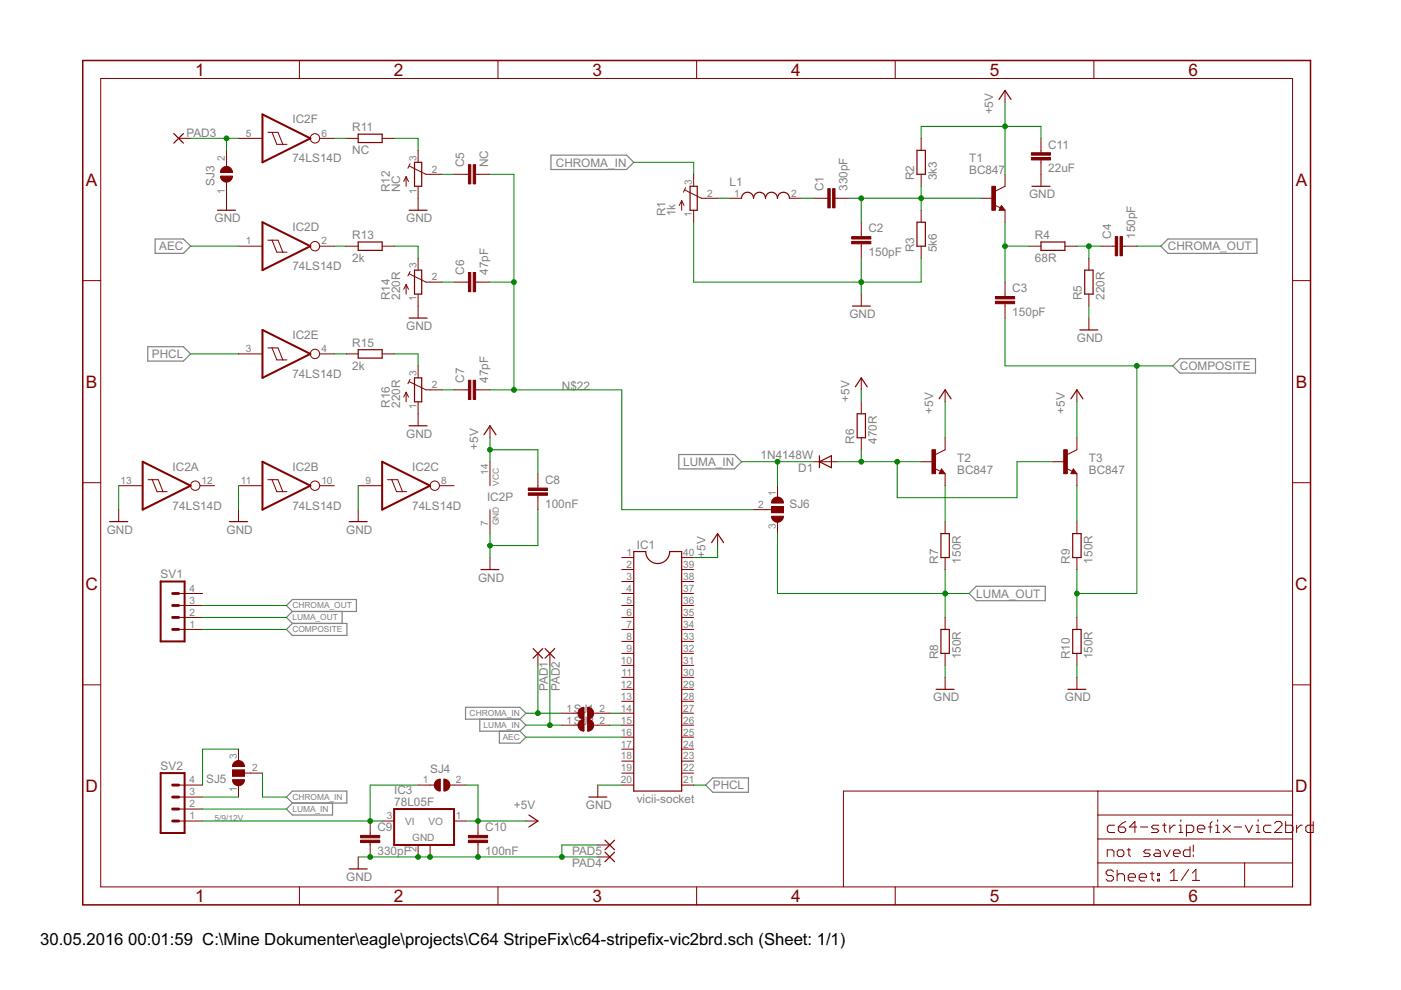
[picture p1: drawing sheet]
<svg xmlns="http://www.w3.org/2000/svg" width="297mm" height="210mm" viewBox="0 0 297 210" stroke-linecap="round" stroke-linejoin="round" font-family="sans-serif">
<g fill="none" stroke="#808080" stroke-width=".25">
<path d="M116.8 32.9h16l1.6 1.5-1.6 1.5h-16zM32.9 50.7h6l1.5 1.5-1.5 1.5h-6zM246.1 52.2l1.5-1.5h18.9v3h-18.9zM31.3 73.5h7.6l1.5 1.5-1.5 1.6h-7.6zM248.6 77.6l1.6-1.5h16v3h-16zM143.9 96.4h11.8l1.5 1.5-1.5 1.5h-11.8zM60.7 133.5l1.3-1.3h11.6v2.5h-11.6zM60.7 128.4l1.3-1.3h13.6v2.5h-13.6zM62 129.6l-1.3 1.3 1.3 1.3M72.5 129.6v2.6M205.5 125.8l1.5-1.5h14.6v3.1h-14.6zM98.7 150h11.5l1.3 1.2-1.3 1.3h-11.5z"/>
<path d="M101.7 152.5v2.5h8.5M105.9 155v2.6h4.3l1.3-1.3-1.3-1.3M110.2 152.5l1.3 1.3-1.3 1.2M60.7 169l1.3-1.3h11.5v2.6h-11.5zM62 170.3l-1.3 1.2 1.3 1.3h8.5v-2.5M149.6 166.5l1.5-1.6h7.6v3.1h-7.6z"/>
</g>
<g fill="none" stroke="#800000" stroke-width=".21">
<path d="M21.4 16.6h252.6v171.4h-252.6zM63.5 12.8v3.8M105.6 12.8v3.8M147.7 12.8v3.8M189.8 12.8v3.8M213.1 19.2v2.5M231.9 12.8v3.8M37.9 29.3h2.5M48 31.9v3.4M48 38.6v6M50.6 29.3h5M56.8 28.1h2.1l1.1 2.5"/>
<path d="M57.7 28.1l1 2.5h2.2M67.8 29.3h3.1M73.4 29.3h2.5M81 29.3h2.6M86.1 37.5v2M86.1 37.5l-.5 1M86.1 37.5l.5 1M86.8 35.2l3.5 1.8h3.4M87 34.7l-.5 1M88.6 31.9v2.5M88.6 39.5v5.1M96.3 37h3"/>
<path d="M100.8 37h3.1M145.4 39.8l-.5 .9M147.1 37v2.5M195.3 29.3v2.6M195.3 37v2.5M213.1 37v2.5l-2 1M220.7 29.3v3.1M220.7 33.9v5.6M17.5 59.5h3.9M50.6 52.2h5M56.8 50.9h2.1l1.1 2.6M57.7 50.9l1 2.6h2.2"/>
<path d="M67.8 52.2h3.1M73.4 52.2h2.5M81 52.2h2.6M86.8 58.1l3.5 1.7h3.4M87 57.6l-.5 .9M88.6 54.7v2.6M96.3 59.8h3M100.8 59.8h3.1M144.5 42.5v2.1M144.5 42.5l-.5 1.1M144.5 42.5l.5 1.1M145.2 40.3l3.5 1.7h3.4"/>
<path d="M147.1 44.6v2.5M154.7 42h2.5M167.4 42h2.5M172.5 42h3M177 42h3.1M182.6 47.1v3.1M182.6 51.7v3M195.3 44.6v2.5M195.3 52.2v2.5M208 42h2.5M210.9 43.5l1.2 .6M212.3 43.6l.8 1h-1.3z"/>
<path d="M213.1 44.6v2.5M213.1 59.8v3.1M218.2 52.2h2.5M225.8 52.2h2.5M230.9 54.7v2.6M233.4 52.2h3.1M238 52.2h3M274 59.5h3.9M50.6 75h5M56.8 73.8h2.1l1.1 2.5M57.7 73.8l1 2.5h2.2M67.8 75h3.1"/>
<path d="M73.4 75h2.5M81 75h2.6M86.1 60.3v2.1M86.1 60.3l-.5 1M86.1 60.3l.5 1M88.6 62.4v5M88.6 77.6v2.5M182.6 62.4v2.5M213.1 64.4v3M230.9 62.4v2.5M230.9 67.4v2.6M86.1 83.2v2"/>
<path d="M86.1 83.2l-.5 1M86.1 83.2l.5 1M86.8 80.9l3.5 1.8h3.4M87 80.4l-.5 1M88.6 85.2v5.1M96.3 82.7h3M100.8 82.7h3.1M103.9 90.3v2.5M103.9 97.9v5.1M172.5 97.9h5M182.6 80.1v2.6M182.6 85.2v2.5"/>
<path d="M182.6 92.8v2.6M195.3 97.9h2.5M198.2 99.3l1.2 .6M199.6 99.4l.8 1h-1.3zM200.4 92.8v2.6l-2 1M200.4 82.7v2.5M223.2 97.9h2.6M226.1 99.3l1.2 .6M227.6 99.4l.7 1h-1.2zM228.3 82.7v2.5M228.3 92.8v2.6l-2 1M17.5 102.3h3.9"/>
<path d="M25.2 108.1v2.5M25.2 103h5M31.4 101.7h2.1l1.1 2.5M32.3 101.7l1 2.5h2.2M42.4 103h3.1M50.6 108.1v2.5M50.6 103h5M56.8 101.7h2.1l1.1 2.5M57.7 101.7l1 2.5h2.2M67.8 103h3.1M75.9 108.1v2.5M75.9 103h5.1"/>
<path d="M82.2 101.7h2.1l1 2.5M83.1 101.7l1 2.5h2.1M93.2 103h3.1M103.9 108.1v5M103.9 118.2v2.6M114 100.4v3.1M114 105v3.1M131.8 118.2h2.6M144.5 118.2h2.6M152.1 113.1v2.6M159.8 108.1h3.8M163.6 107.4h2.5v1.3h-2.5z"/>
<path d="M164.8 103v2.5M164.8 110.6v2.5M200.4 100.4v2.6M200.4 110.6v2.5M200.4 118.2v2.6M228.3 100.4v2.6M228.3 110.6v2.5M228.3 118.2v2.6M274 102.3h3.9M37.9 125.8h5M37.9 128.4h5M37.9 130.9h5"/>
<path d="M37.9 133.5h5M114 138.5v2.6M116.6 138.5v2.6M131.8 120.8h2.6M131.8 123.3h2.6M131.8 125.8h2.6M131.8 128.4h2.6M131.8 130.9h2.6M131.8 133.5h2.6M131.8 136h2.6M131.8 138.5h2.6M144.5 120.8h2.6"/>
<path d="M144.5 123.3h2.6M144.5 125.8h2.6M144.5 128.4h2.6M144.5 130.9h2.6M144.5 133.5h2.6M144.5 136h2.6M144.5 138.5h2.6M200.4 130.9v2.6M200.4 138.5v2.6M228.3 130.9v2.6M228.3 138.5v2.6M17.5 145.2h3.9"/>
<path d="M50.6 158.8v2.6M119.1 151.2h3.5M119.1 153.8h3.5M125.9 151.2h3.4M125.9 153.8h3.4M131.8 141.1h2.6M131.8 143.6h2.6M131.8 146.2h2.6M131.8 148.7h2.6M131.8 151.2h2.6M131.8 153.8h2.6M131.8 156.3h2.6"/>
<path d="M131.8 158.8h2.6M144.5 141.1h2.6M144.5 143.6h2.6M144.5 146.2h2.6M144.5 148.7h2.6M144.5 151.2h2.6M144.5 153.8h2.6M144.5 156.3h2.6M144.5 158.8h2.6M200.4 143.6v2.6M228.3 143.6v2.6M274 145.2h3.9"/>
<path d="M37.9 174.1h5M37.9 171.5h5M37.9 169h5M37.9 166.5h5M49.3 163.3h2.5v1.2h-2.5zM50.6 166.5v2.5M51.8 163.9h3.8M78.5 174.1v3M78.5 178.6v3.1M81 174.1h2.6M88.6 179.2v2.5M88.6 166.5h3.5"/>
<path d="M91.2 179.2v2.5M95.4 166.5h3.4M96.3 174.1h2.5M101.3 174.1v3M101.3 178.6v3.1M111.5 174.1h2.5M126.7 166.5v2.5M126.7 179.2h2.6M131.8 166.5h2.6M131.8 161.4h2.6M131.8 163.9h2.6M144.5 166.5h2.6"/>
<path d="M144.5 161.4h2.6M144.5 163.9h2.6M232.8 167.7v20.3M232.8 177.9h41.2M232.8 172.8h41.2M236.3 175h-1.1l-.4 .3v.8l.4 .4h1.1M237.1 175.3h1.2l.4 .4v.4l-.4 .4h-.8l-.4-.4zM238.7 174.2l-.8 .4-.8 .7M239.3 179.9v1.4l.4 .3M241 175.3h-1.5l1.1-1.1v2.3M241.8 175.3h1.6M245.7 175h-1.2l-.4 .3 .4 .4h.8l.4 .4-.4 .4h-1.2"/>
<path d="M246.5 175h.7M246.9 174.6v1.5l.3 .4M248 175v1.5M249.2 175h-.4l-.8 .7M250 175h.4v1.5M250 176.5h.8M250.4 173.8v.4M251.5 176.5h1.2l.4-.4v-.8l-.4-.3h-1.2v2.3M252.3 179.5v2.1h-1.1l-.3-.3v-.7l.3-.4h1.1M253 179.2v1.4M253.9 175.7h1.5v-.4l-.4-.3h-.7l-.4 .3v.8l.4 .4h.7M256.2 175.3h.8"/>
<path d="M257 174.2l-.4 .4v1.9M257.8 175h.4v1.5M257.8 176.5h.8M258.2 173.8v.4M259.3 175l1.6 1.5M260.9 175l-1.6 1.5M261.7 175.3h1.5M264 175l.8 1.5 .8-1.5M266.3 175h.4v1.5M266.3 176.5h.8M266.7 173.8v.4M269.5 175h-1.2l-.4 .3v.8l.4 .4h1.2"/>
<path d="M270.2 174.6l.4-.4h.8l.4 .4v.4l-1.6 1.5h1.6M272.6 174.2v2.3h1.1l.4-.4v-.8l-.4-.3h-1.1M274 167.7h-95.2v20.3M274.9 175v1.5M276.1 175h-.4l-.8 .7M278.4 174.2v2.3h-1.1l-.4-.4v-.8l.4-.3h1.1M63.5 188v3.9M75.9 181.7v2.5M105.6 188v3.9M126.7 181.7h2.6M147.7 188v3.9M189.8 188v3.9"/>
<path d="M231.9 188v3.9M232.8 183h41.2M234.8 181.6v-1.4h1l.4 .4v1M236.1 184.8l-.4-.3h-.8l-.4 .3v.5l.4 .3h.8l.4 .4v.4l-.4 .4h-.8l-.4-.4M236.9 184.5v2.3M236.9 185.6l.4-.3h.7l.4 .3v1.2M237.2 180.2h.7l.4 .4v.7l-.4 .3h-.7l-.3-.3v-.7zM239 180.2h.7M239.2 186h1.5v-.4l-.3-.3h-.8l-.4 .3v.8l.4 .4h.8M241.5 186h1.6v-.4l-.4-.3h-.8l-.4 .3v.8l.4 .4h.8M243.9 180.2h-1.1l-.3 .4 .3 .3h.7l.4 .4-.4 .3h-1M243.9 185.3h.8"/>
<path d="M244.3 184.8v1.6l.4 .4M244.9 180.2h.7l.4 .4v1h-1.1l-.3-.3 .3-.4h1.1M245.4 185.3h.4v.3h-.4zM245.4 186.4h.4v.4h-.4zM246.7 180.2l.7 1.4 .7-1.4M248.1 185.1l.8-.8v2.4M248.1 186.7h1.6M248.8 180.9h1.4v-.3l-.3-.4h-.7l-.4 .4v.7l.4 .3h.7M252 184.3l-1.6 2.4M252.8 186.7h1.5M252.8 185.1l.8-.8v2.4M253 181.3v.3"/>
<path d="M263.9 183v5"/>
<circle cx="66.8" cy="29.3" r=".99"/>
<circle cx="66.8" cy="52.2" r=".99"/>
<circle cx="66.8" cy="75" r=".99"/>
<circle cx="41.4" cy="103" r=".99"/>
<circle cx="66.8" cy="103" r=".99"/>
<circle cx="92.2" cy="103" r=".99"/>
</g>
<g fill="none" stroke="#800000" stroke-width=".25">
<path d="M36.9 28.3l2 2.1M38.9 28.3l-2 2.1M75.9 28.4h5.1v1.8h-5.1zM87.9 34.4h1.5v5.1h-1.5zM146.3 39.5h1.5v5.1h-1.5zM194.4 31.9h1.8v5.1h-1.8zM211.8 21.1l1.3-1.9 1.3 1.9M218.8 39.5h3.8M46.1 44.6h3.8M75.9 51.3h5.1v1.8h-5.1zM86.7 44.6h3.9M87.9 57.3h1.5v5.1h-1.5z"/>
<path d="M157.2 42a1.27 1.27 0 0 1 1.3-1.2 1.27 1.27 0 0 1 1.3 1.2 1.27 1.27 0 0 1 1.2-1.2 1.27 1.27 0 0 1 1.3 1.2 1.27 1.27 0 0 1 1.3-1.2 1.27 1.27 0 0 1 1.2 1.2 1.27 1.27 0 0 1 1.3-1.2 1.27 1.27 0 0 1 1.3 1.2M194.4 47.1h1.8v5.1h-1.8zM212.3 44.1l.1 .2h-.3l.2-.5 .5 .6h-.7M220.7 51.3h5.1v1.8h-5.1zM230 57.3h1.8v5.1h-1.8zM75.9 74.1h5.1v1.8h-5.1zM86.7 67.4h3.9M180.7 64.9h3.8M229 70h3.8M86.7 90.3h3.9M87.9 80.1h1.5v5.1h-1.5zM102.6 92.2l1.3-1.9 1.3 1.9"/>
<path d="M173.7 97.9l2.6-1.3v2.6zM173.7 96.6v2.6M181.4 82l1.2-1.9 1.3 1.9M181.7 87.7h1.8v5.1h-1.8zM199.1 84.6l1.3-1.9 1.3 1.9M199.6 99.9l.1 .3h-.3l.2-.5 .5 .6h-.7M227.1 84.6l1.2-1.9 1.3 1.9M227.6 99.9l.1 .3h-.4l.3-.5 .5 .6h-.8M23.3 110.6h3.8M48.7 110.6h3.8M74 110.6h3.9M134.4 116.9h2.5a2.54 2.54 0 0 0 2.5 2.6 2.54 2.54 0 0 0 2.6-2.6h2.5v50.8h-10.1z"/>
<path d="M150.9 115l1.2-1.9 1.3 1.9M199.5 113.1h1.8v5.1h-1.8zM227.4 113.1h1.8v5.1h-1.8zM102 120.8h3.8M113 137.5l2.1 2.1M115.1 137.5l-2.1 2.1M115.6 137.5l2 2.1M117.6 137.5l-2 2.1M199.5 133.5h1.8v5h-1.8zM227.4 133.5h1.8v5h-1.8zM198.5 146.2h3.8M226.4 146.2h3.8"/>
<path d="M112.1 172.8l1.9 1.3-1.9 1.2M124.8 169h3.9M128.3 178.1l2 2.1M130.3 178.1l-2 2.1M74 184.2h3.9M128.3 180.7l2 2M130.3 180.7l-2 2"/>
</g>
<g fill="#800000" stroke="#800000" stroke-width=".21">
<path d="M210.3 39.5h.8v5.1h-.8z"/>
<path d="M112 104.5h4.1v.5h-4.1z"/>
<path d="M112 103.5h4.1v.5h-4.1z"/>
<path d="M176.5 40h.5v4.1h-.5z"/>
<path d="M175.5 40h.5v4.1h-.5z"/>
<path d="M180.6 51.2h4v.5h-4z"/>
<path d="M180.6 50.2h4v.5h-4z"/>
<path d="M211.1 63.9h4v.5h-4z"/>
<path d="M211.1 62.9h4v.5h-4z"/>
<path d="M197.6 95.4h.8v5h-.8z"/>
<path d="M100.3 57.8h.5v4h-.5z"/>
<path d="M99.3 57.8h.5v4h-.5z"/>
<path d="M100.3 80.6h.5v4.1h-.5z"/>
<path d="M99.3 80.6h.5v4.1h-.5z"/>
<path d="M100.3 34.9h.5v4.1h-.5z"/>
<path d="M99.3 34.9h.5v4.1h-.5z"/>
<path d="M99.3 178.1h4.1v.5h-4.1z"/>
<path d="M99.3 177.1h4.1v.5h-4.1z"/>
<path d="M76.5 178.1h4v.5h-4z"/>
<path d="M76.5 177.1h4v.5h-4z"/>
<path d="M49.3 163.3h2.5v1.2h-2.5z"/>
<path d="M218.7 33.4h4v.5h-4z"/>
<path d="M218.7 32.4h4v.5h-4z"/>
<path d="M163.6 107.4h2.5v1.3h-2.5z"/>
<path d="M225.5 95.4h.8v5h-.8z"/>
<path d="M237.5 50.2h.5v4h-.5z"/>
<path d="M236.5 50.2h.5v4h-.5z"/>
</g>
<path d="M55.6 24.3l10.2 5-10.2 5.1zM55.6 47.1l10.2 5.1-10.2 5.1zM55.6 70l10.2 5-10.2 5.1zM30.2 97.9l10.2 5.1-10.2 5.1zM55.6 97.9l10.2 5.1-10.2 5.1zM81 97.9l10.2 5.1-10.2 5.1zM34.1 123.3h5v12.7h-5zM34.1 163.9h5v12.7h-5zM83.6 171.5h12.7v7.7h-12.7z" fill="none" stroke="#800000" stroke-width=".42"/>
<path d="M36.6 128.4h1.3M36.6 130.9h1.3M36.6 133.5h1.3M36.6 125.8h1.3M36.6 169h1.3M36.6 171.5h1.3M36.6 174.1h1.3M36.6 166.5h1.3" fill="none" stroke="#800000" stroke-width=".61"/>
<g fill="#800000" stroke="#800000" stroke-width=".21">
<path d="M124.6 150a1.26 1.26 0 0 1 1.3 1.2 1.26 1.26 0 0 1-1.3 1.3z" fill-rule="evenodd"/>
<path d="M122.9 150.4l.5-.4h.4v2.5a1.27 1.27 0 0 1-1.1-.8 1.27 1.27 0 0 1 .2-1.3z" fill-rule="evenodd"/>
<path d="M124.6 152.5a1.27 1.27 0 0 1 1.3 1.3 1.27 1.27 0 0 1-1.3 1.2z" fill-rule="evenodd"/>
<path d="M122.9 152.9l.9-.4v2.5a1.27 1.27 0 0 1-1.1-.7 1.27 1.27 0 0 1 .2-1.4z" fill-rule="evenodd"/>
<path d="M47.2 35.6a1.26 1.26 0 0 1 1.4-.2 1.26 1.26 0 0 1 .7 1.2h-2.5v-.5z" fill-rule="evenodd"/>
<path d="M46.8 37.3h2.5a1.27 1.27 0 0 1-1.3 1.3 1.27 1.27 0 0 1-1.2-1.3z" fill-rule="evenodd"/>
<path d="M94.1 165.2a1.27 1.27 0 0 1 1.3 1.3 1.27 1.27 0 0 1-1.3 1.2z" fill-rule="evenodd"/>
<path d="M92.4 165.6l.9-.4v2.5a1.27 1.27 0 0 1-1.1-.7 1.27 1.27 0 0 1 .2-1.4z" fill-rule="evenodd"/>
<path d="M49.7 161.6a1.27 1.27 0 0 1 1.4-.2 1.27 1.27 0 0 1 .7 1.1h-2.5l.1-.4z" fill-rule="evenodd"/>
<path d="M49.3 165.3h2.5a1.27 1.27 0 0 1-1.2 1.3 1.27 1.27 0 0 1-1.3-1.3z" fill-rule="evenodd"/>
<path d="M163.6 109.5h2.5a1.27 1.27 0 0 1-1.3 1.2 1.27 1.27 0 0 1-1.2-1.2z" fill-rule="evenodd"/>
<path d="M164 105.7a1.27 1.27 0 0 1 1.4-.2 1.27 1.27 0 0 1 .7 1.2h-2.5v-.5z" fill-rule="evenodd"/>
</g>
<path d="M17.5 12.8h260.4v179.1h-260.4z" fill="none" stroke="#800000" stroke-width=".32"/>
<g fill="none" stroke="#008000" stroke-width=".21">
<path d="M40.4 29.3h10.2M48 29.3v2.6M70.9 29.3h2.5M83.6 29.3h5v2.6M93.7 37h2.6M103.9 37h5.1v45.7M134.4 34.4h12.7v2.6M195.3 29.3v-2.5h25.4v2.5M195.3 39.5v5.1M213.1 21.7v15.3M40.4 52.2h10.2M70.9 52.2h2.5"/>
<path d="M83.6 52.2h5v2.5M93.7 59.8h2.6M103.9 59.8h5.1M147.1 47.1v12.7h48.2v-5.1M152.1 42h2.6M169.9 42h2.6M180.1 42h27.9M182.6 42v5.1M182.6 54.7v7.7M213.1 47.1v12.7M213.1 52.2h5.1M228.3 52.2h5.1"/>
<path d="M230.9 52.2v2.5M241 52.2h5.1M40.4 75h10.2M70.9 75h2.5M83.6 75h5v2.6M213.1 67.4v10.2h35.5M230.9 64.9v2.5M241 77.6v48.2h-12.7M93.7 82.7h2.6M103.9 95.4h10.1v5M103.9 92.8v5.1M103.9 82.7h27.9v25.4h28"/>
<path d="M157.2 97.9h15.3M164.8 97.9v5.1M177.5 97.9h17.8M182.6 82.7v2.5M182.6 95.4v2.5M190.2 97.9v7.6h25.4v-7.6h7.6M200.4 85.2v7.6M228.3 85.2v7.6M25.2 103v5.1M50.6 103v5.1M75.9 103v5.1M103.9 113.1v5.1"/>
<path d="M114 108.1v7.6h-10.1M152.1 115.7v2.5h-5M164.8 113.1v12.7h40.7M200.4 103v7.6M228.3 103v7.6M42.9 133.5h17.8M42.9 130.9h17.8M42.9 128.4h17.8M200.4 120.8v10.1M228.3 120.8v10.1M50.6 158.8h-7.7v7.7M111.5 151.2h7.6"/>
<path d="M111.5 153.8h7.6M111.5 156.3h20.3M114 141.1v10.1M116.6 141.1v12.7M129.3 151.2h2.5M129.3 153.8h2.5M200.4 141.1v2.5M228.3 141.1v2.5M42.9 169h7.7M42.9 171.5h17.8M42.9 174.1h38.1M55.6 163.9v5.1h5.1"/>
<path d="M88.6 166.5h-10.1v7.6M98.8 166.5h2.5v7.6M98.8 174.1h12.7M126.7 166.5h5.1M126.7 179.2h-7.6v2.5M147.1 166.5h2.5M75.9 181.7h50.8"/>
</g>
<g fill="#008000" stroke="#008000" stroke-width=".21">
<circle cx="182.6" cy="42" r=".51"/>
<circle cx="195.3" cy="42" r=".51"/>
<circle cx="114" cy="151.2" r=".51"/>
<circle cx="213.1" cy="52.2" r=".51"/>
<circle cx="230.9" cy="52.2" r=".51"/>
<circle cx="182.6" cy="59.8" r=".51"/>
<circle cx="103.9" cy="115.7" r=".51"/>
<circle cx="88.6" cy="181.7" r=".51"/>
<circle cx="91.2" cy="181.7" r=".51"/>
<circle cx="78.5" cy="181.7" r=".51"/>
<circle cx="101.3" cy="181.7" r=".51"/>
<circle cx="119.1" cy="181.7" r=".51"/>
<circle cx="228.3" cy="125.8" r=".51"/>
<circle cx="241" cy="77.6" r=".51"/>
<circle cx="182.6" cy="97.9" r=".51"/>
<circle cx="190.2" cy="97.9" r=".51"/>
<circle cx="116.6" cy="153.8" r=".51"/>
<circle cx="164.8" cy="97.9" r=".51"/>
<circle cx="200.4" cy="125.8" r=".51"/>
<circle cx="48" cy="29.3" r=".51"/>
<circle cx="103.9" cy="95.4" r=".51"/>
<circle cx="213.1" cy="26.8" r=".51"/>
<circle cx="101.3" cy="174.1" r=".51"/>
<circle cx="78.5" cy="174.1" r=".51"/>
<circle cx="109" cy="59.8" r=".51"/>
<circle cx="109" cy="82.7" r=".51"/>
</g>
<g font-size="4.1" fill="#800000">
<text x="41.4" y="16">1</text>
<text x="83.5" y="16">2</text>
<text x="125.6" y="16">3</text>
<text x="167.7" y="16">4</text>
<text x="209.9" y="16">5</text>
<text x="252" y="16">6</text>
<text x="18.2" y="39.4">A</text>
<text x="274.7" y="39.4">A</text>
<text x="18.2" y="82.2">B</text>
<text x="274.7" y="82.2">B</text>
<text x="18.1" y="125.1">C</text>
<text x="274.6" y="125.1">C</text>
<text x="18.1" y="167.9">D</text>
<text x="274.6" y="167.9">D</text>
<text x="41.4" y="191.2">1</text>
<text x="83.5" y="191.2">2</text>
<text x="125.6" y="191.2">3</text>
<text x="167.7" y="191.2">4</text>
<text x="209.9" y="191.2">5</text>
<text x="252" y="191.2">6</text>
</g>
<g font-size="4">
<text x="8.5" y="200.4">30.05.2016</text>
<text x="27.2" y="200.4">00:01:59 C:\Mine Dokumenter\eagle\projects\C64 StripeFix\c64-stripefix-vic2brd.sch (Sheet: 1/1)</text>
</g>
<g font-size="2.8" fill="#808080">
<text x="39.5" y="29">PAD3</text>
<text x="62" y="26.2">IC2F</text>
<text x="74.7" y="27.8">R11</text>
<text x="210.5" y="24.3" transform="rotate(-90 210.5 24.3)">+5V</text>
<text x="62" y="34.4">74LS14D</text>
<text x="74.7" y="32.6">NC</text>
<text x="98.4" y="35.4" transform="rotate(-90 98.4 35.4)">C5</text>
<text x="103.5" y="35.4" transform="rotate(-90 103.5 35.4)">NC</text>
<text x="117.9" y="35.3">CHROMA_IN</text>
<text x="205.5" y="34.4">T1</text>
<text x="222.2" y="31.5">C11</text>
<text x="45.5" y="39.5" transform="rotate(-90 45.5 39.5)">SJ3</text>
<text x="82.7" y="40.8" transform="rotate(-90 82.7 40.8)">R12</text>
<text x="84.8" y="40.8" transform="rotate(-90 84.8 40.8)">NC</text>
<text x="154.7" y="39.5">L1</text>
<text x="174.6" y="40.5" transform="rotate(-90 174.6 40.5)">C1</text>
<text x="179.7" y="40.5" transform="rotate(-90 179.7 40.5)">330pF</text>
<text x="193.8" y="38.2" transform="rotate(-90 193.8 38.2)">R2</text>
<text x="198.6" y="38.2" transform="rotate(-90 198.6 38.2)">3k3</text>
<text x="205.5" y="37">BC847</text>
<text x="222.2" y="36.6">22uF</text>
<text x="45.5" y="47.1">GND</text>
<text x="86.1" y="47.1">GND</text>
<text x="141.1" y="45.8" transform="rotate(-90 141.1 45.8)">R1</text>
<text x="143.3" y="45.8" transform="rotate(-90 143.3 45.8)">1k</text>
<text x="218.2" y="42">GND</text>
<text x="33.7" y="53.1">AEC</text>
<text x="62" y="49">IC2D</text>
<text x="74.7" y="50.7">R13</text>
<text x="184.1" y="49.3">C2</text>
<text x="193.8" y="53.5" transform="rotate(-90 193.8 53.5)">R3</text>
<text x="198.6" y="53.5" transform="rotate(-90 198.6 53.5)">5k6</text>
<text x="219.4" y="50.7">R4</text>
<text x="235.6" y="50.7" transform="rotate(-90 235.6 50.7)">C4</text>
<text x="240.6" y="50.7" transform="rotate(-90 240.6 50.7)">150pF</text>
<text x="247.6" y="53.1">CHROMA_OUT</text>
<text x="62" y="57.3">74LS14D</text>
<text x="74.7" y="55.5">2k</text>
<text x="98.4" y="58.3" transform="rotate(-90 98.4 58.3)">C6</text>
<text x="103.5" y="58.3" transform="rotate(-90 103.5 58.3)">47pF</text>
<text x="184.1" y="54.3">150pF</text>
<text x="219.4" y="55.5">68R</text>
<text x="82.7" y="63.6" transform="rotate(-90 82.7 63.6)">R14</text>
<text x="84.8" y="63.6" transform="rotate(-90 84.8 63.6)">220R</text>
<text x="214.6" y="62">C3</text>
<text x="229.4" y="63.6" transform="rotate(-90 229.4 63.6)">R5</text>
<text x="234.2" y="63.6" transform="rotate(-90 234.2 63.6)">220R</text>
<text x="62" y="71.9">IC2E</text>
<text x="86.1" y="70">GND</text>
<text x="180.1" y="67.4">GND</text>
<text x="214.6" y="67">150pF</text>
<text x="32.2" y="75.9">PHCL</text>
<text x="74.7" y="73.5">R15</text>
<text x="228.3" y="72.5">GND</text>
<text x="62" y="80.1">74LS14D</text>
<text x="74.7" y="78.3">2k</text>
<text x="98.4" y="81.1" transform="rotate(-90 98.4 81.1)">C7</text>
<text x="103.5" y="81.1" transform="rotate(-90 103.5 81.1)">47pF</text>
<text x="119.1" y="82.7">N$22</text>
<text x="250.2" y="78.5">COMPOSITE</text>
<text x="82.7" y="86.5" transform="rotate(-90 82.7 86.5)">R16</text>
<text x="84.8" y="86.5" transform="rotate(-90 84.8 86.5)">220R</text>
<text x="180.1" y="85.2" transform="rotate(-90 180.1 85.2)">+5V</text>
<text x="197.9" y="87.7" transform="rotate(-90 197.9 87.7)">+5V</text>
<text x="225.8" y="87.7" transform="rotate(-90 225.8 87.7)">+5V</text>
<text x="86.1" y="92.8">GND</text>
<text x="101.4" y="95.4" transform="rotate(-90 101.4 95.4)">+5V</text>
<text x="181.1" y="94.1" transform="rotate(-90 181.1 94.1)">R6</text>
<text x="185.9" y="94.1" transform="rotate(-90 185.9 94.1)">470R</text>
<text x="36.6" y="99.8">IC2A</text>
<text x="62" y="99.8">IC2B</text>
<text x="87.4" y="99.8">IC2C</text>
<text x="144.9" y="98.8">LUMA_IN</text>
<text x="161.3" y="97.4">1N4148W</text>
<text x="169.3" y="100.2">D1</text>
<text x="202.9" y="100.4">BC847</text>
<text x="202.9" y="97.9">T2</text>
<text x="230.9" y="100.4">BC847</text>
<text x="230.9" y="97.9">T3</text>
<text x="103.3" y="106.2">IC2P</text>
<text x="115.6" y="107.7">100nF</text>
<text x="115.6" y="102.6">C8</text>
<text x="167.4" y="107.7">SJ6</text>
<text x="22.6" y="113.1">GND</text>
<text x="36.6" y="108.1">74LS14D</text>
<text x="48" y="113.1">GND</text>
<text x="62" y="108.1">74LS14D</text>
<text x="73.4" y="113.1">GND</text>
<text x="87.4" y="108.1">74LS14D</text>
<text x="135" y="116.3">IC1</text>
<text x="149.6" y="118.2" transform="rotate(-90 149.6 118.2)">+5V</text>
<text x="198.9" y="119.5" transform="rotate(-90 198.9 119.5)">R7</text>
<text x="203.7" y="119.5" transform="rotate(-90 203.7 119.5)">150R</text>
<text x="226.8" y="119.5" transform="rotate(-90 226.8 119.5)">R9</text>
<text x="231.6" y="119.5" transform="rotate(-90 231.6 119.5)">150R</text>
<text x="34.1" y="122.5">SV1</text>
<text x="101.4" y="123.3">GND</text>
<text x="207" y="126.7">LUMA_OUT</text>
<text x="198.9" y="139.8" transform="rotate(-90 198.9 139.8)">R8</text>
<text x="203.7" y="139.8" transform="rotate(-90 203.7 139.8)">150R</text>
<text x="226.8" y="139.8" transform="rotate(-90 226.8 139.8)">R10</text>
<text x="231.6" y="139.8" transform="rotate(-90 231.6 139.8)">150R</text>
<text x="116.2" y="146.5" transform="rotate(-90 116.2 146.5)">PAD1</text>
<text x="118.7" y="146.5" transform="rotate(-90 118.7 146.5)">PAD2</text>
<text x="197.9" y="148.7">GND</text>
<text x="225.8" y="148.7">GND</text>
<text x="121.7" y="151.2">SJ1</text>
<text x="121.7" y="153.8">SJ2</text>
<text x="34.1" y="163.2">SV2</text>
<text x="43.7" y="166.1">SJ5</text>
<text x="91.2" y="163.9">SJ4</text>
<text x="151.1" y="167.3">PHCL</text>
<text x="83.6" y="170.9">78L05F</text>
<text x="83.6" y="168.4">IC3</text>
<text x="109" y="171.5">+5V</text>
<text x="124.2" y="171.5">GND</text>
<text x="135" y="170.3">vicii-socket</text>
<text x="80" y="176.2">C9</text>
<text x="102.9" y="176.2">C10</text>
<text x="80" y="181.3">330pF</text>
<text x="102.9" y="181.3">100nF</text>
<text x="121.3" y="183.8">PAD4</text>
<text x="121.3" y="181.3">PAD5</text>
<text x="73.4" y="186.8">GND</text>
</g>
<g font-size="2.4" fill="#808080">
<text x="52.1" y="29">5</text>
<text x="68.1" y="29">6</text>
<text x="47.7" y="34.1" transform="rotate(-90 47.7 34.1)">2</text>
<text x="88.3" y="34.1" transform="rotate(-90 88.3 34.1)">3</text>
<text x="47.7" y="41" transform="rotate(-90 47.7 41)">1</text>
<text x="88.3" y="41" transform="rotate(-90 88.3 41)">1</text>
<text x="91.5" y="36.6">2</text>
<text x="146.7" y="39.1" transform="rotate(-90 146.7 39.1)">3</text>
<text x="150" y="41.7">2</text>
<text x="155.7" y="41.7">1</text>
<text x="167.7" y="41.7">2</text>
<text x="146.7" y="46.1" transform="rotate(-90 146.7 46.1)">1</text>
<text x="52.1" y="51.8">1</text>
<text x="68.1" y="51.8">2</text>
<text x="88.3" y="56.9" transform="rotate(-90 88.3 56.9)">3</text>
<text x="91.5" y="59.5">2</text>
<text x="88.3" y="63.9" transform="rotate(-90 88.3 63.9)">1</text>
<text x="52.1" y="74.7">3</text>
<text x="68.1" y="74.7">4</text>
<text x="88.3" y="79.8" transform="rotate(-90 88.3 79.8)">3</text>
<text x="91.5" y="82.3">2</text>
<text x="88.3" y="86.7" transform="rotate(-90 88.3 86.7)">1</text>
<text x="103.5" y="100.6" transform="rotate(-90 103.5 100.6)">14</text>
<text x="25.5" y="102.6">13</text>
<text x="42.7" y="102.6">12</text>
<text x="51.1" y="102.6">11</text>
<text x="68.1" y="102.6">10</text>
<text x="77.5" y="102.6">9</text>
<text x="93.5" y="102.6">8</text>
<text x="160.8" y="107.7">2</text>
<text x="164.5" y="105.2" transform="rotate(-90 164.5 105.2)">1</text>
<text x="103.5" y="111.6" transform="rotate(-90 103.5 111.6)">7</text>
<text x="164.5" y="112.1" transform="rotate(-90 164.5 112.1)">3</text>
<text x="132.8" y="117.9">1</text>
<text x="144.9" y="117.9">40</text>
<text x="40.2" y="125.5">4</text>
<text x="132.8" y="120.4">2</text>
<text x="132.8" y="122.9">3</text>
<text x="132.8" y="125.5">4</text>
<text x="144.9" y="125.5">37</text>
<text x="144.9" y="122.9">38</text>
<text x="144.9" y="120.4">39</text>
<text x="40.2" y="130.6">2</text>
<text x="40.2" y="128">3</text>
<text x="132.8" y="128">5</text>
<text x="132.8" y="130.6">6</text>
<text x="144.9" y="130.6">35</text>
<text x="144.9" y="128">36</text>
<text x="40.2" y="133.1">1</text>
<text x="132.8" y="133.1">7</text>
<text x="132.8" y="135.6">8</text>
<text x="144.9" y="135.6">33</text>
<text x="144.9" y="133.1">34</text>
<text x="131.6" y="140.7">10</text>
<text x="131.8" y="143.3">11</text>
<text x="132.8" y="138.2">9</text>
<text x="144.9" y="143.3">30</text>
<text x="144.9" y="140.7">31</text>
<text x="144.9" y="138.2">32</text>
<text x="131.6" y="145.8">12</text>
<text x="131.6" y="148.3">13</text>
<text x="144.9" y="148.3">28</text>
<text x="144.9" y="145.8">29</text>
<text x="120.1" y="150.9">1</text>
<text x="120.1" y="153.4">1</text>
<text x="127.1" y="150.9">2</text>
<text x="127.1" y="153.4">2</text>
<text x="131.6" y="150.9">14</text>
<text x="131.6" y="153.4">15</text>
<text x="131.6" y="155.9">16</text>
<text x="144.9" y="155.9">25</text>
<text x="144.9" y="153.4">26</text>
<text x="144.9" y="150.9">27</text>
<text x="50.2" y="161" transform="rotate(-90 50.2 161)">3</text>
<text x="131.6" y="158.5">17</text>
<text x="131.6" y="161">18</text>
<text x="144.9" y="161">23</text>
<text x="144.9" y="158.5">24</text>
<text x="40.2" y="166.1">4</text>
<text x="53.5" y="163.6">2</text>
<text x="89.7" y="166.1">1</text>
<text x="96.6" y="166.1">2</text>
<text x="131.6" y="163.6">19</text>
<text x="131.6" y="166.1">20</text>
<text x="144.9" y="166.1">21</text>
<text x="144.9" y="163.6">22</text>
<text x="40.2" y="173.7">1</text>
<text x="40.2" y="171.2">2</text>
<text x="40.2" y="168.6">3</text>
<text x="50.2" y="168" transform="rotate(-90 50.2 168)">1</text>
<text x="82" y="173.7">3</text>
<text x="96.6" y="173.7">1</text>
<text x="85.9" y="174.8">VI</text>
<text x="87.4" y="178.4">GND</text>
<text x="90.8" y="174.8">VO</text>
<text x="88.3" y="180.7" transform="rotate(-90 88.3 180.7)">2</text>
</g>
<g font-size="2" fill="#808080">
<text x="105.8" y="103" transform="rotate(-90 105.8 103)">VCC</text>
<text x="105.8" y="111.4" transform="rotate(-90 105.8 111.4)">GND</text>
<text x="62" y="131.5">LUMA_OUT</text>
<text x="62" y="129">CHROMA_OUT</text>
<text x="62" y="134.1">COMPOSITE</text>
<text x="99.6" y="151.9">CHROMA_IN</text>
<text x="102.5" y="154.4">LUMA_IN</text>
<text x="106.6" y="156.9">AEC</text>
<text x="62" y="169.6">CHROMA_IN</text>
<text x="62" y="172.2">LUMA_IN</text>
<text x="45.5" y="174.1">5/9/12V</text>
</g>
</svg>
